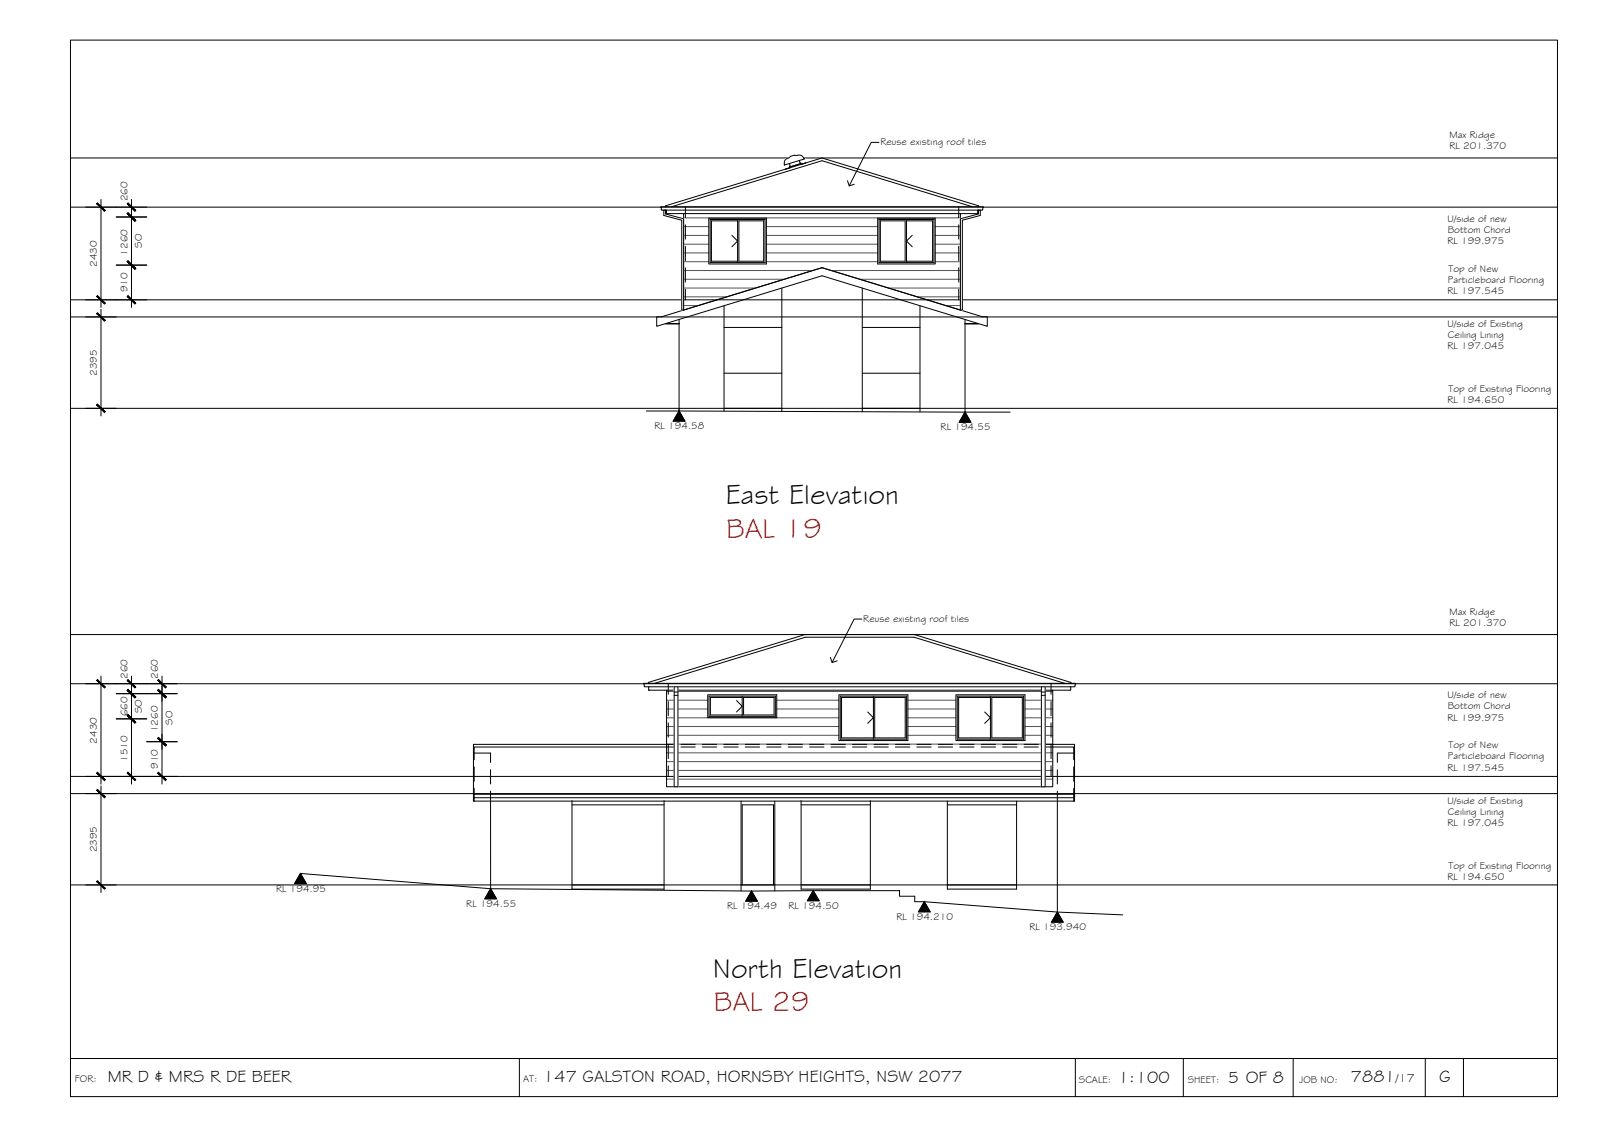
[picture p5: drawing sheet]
<svg xmlns="http://www.w3.org/2000/svg" width="420mm" height="297mm" viewBox="0 0 420 297" stroke-linecap="round" stroke-linejoin="round" font-family="sans-serif">
<!-- layer: HATCH -->
<g fill="none" stroke="#545454" stroke-width=".26">
<path d="M179.3 57.1h72.6M179.3 59.4h6.6M201 59.4h29.2M245.3 59.4h6.6M179.3 61.7h6.6M179.3 64h6.6M179.3 66.3h6.6M179.3 68.6h6.6M179.3 70.9h33.9M179.3 73.2h26.4M179.3 75.5h18.9M179.3 77.8h11.4"/>
<path d="M201 61.7h29.2M201 64h29.2M201 66.3h29.2M201 68.6h29.2M218 70.9h33.9M225.5 73.2h26.4M233 75.5h18.9M240.5 77.8h11.4M245.3 61.7h6.6M245.3 64h6.6M245.3 66.3h6.6M245.3 68.6h6.6"/>
<path d="M179.3 80.1h3.8M248.1 80.1h3.8M174.8 181.3h101.3M174.8 183.6h10.8M174.8 185.9h10.8M174.8 188.2h45.2M174.8 190.5h45.2M174.8 192.8h45.2M174.8 195.1h101.3M174.8 197.4h101.3M174.8 199.7h101.3M203.7 183.6h16.3"/>
<path d="M203.7 185.9h16.3M238.1 183.6h12.6M238.1 185.9h12.6M238.1 188.2h12.6M238.1 190.5h12.6M238.1 192.8h12.6M268.8 183.6h7.3M268.8 185.9h7.3M268.8 188.2h7.3M268.8 190.5h7.3M268.8 192.8h7.3M174.8 202h101.3"/>
<path d="M174.8 204.3h101.3"/>
</g>
<!-- layer: BORDER -->
<path d="M18.5 10.5h390v277h-390zM18.5 277.5h390M136.2 277.5v10M282 277.5v10M310.4 277.5v10M339.2 277.5v10M373.8 277.5v10M383.8 277.5v10" fill="none" stroke="#000" stroke-width=".26"/>
<!-- layer: CEILING-FLOOR LINES -->
<path d="M18.5 54.3h390M18.5 41.4h390M18.5 78.6h390M18.5 83.1h390M18.5 107.1h390M18.5 179.3h390M18.5 166.4h390M18.5 203.6h390M18.5 208.1h390M18.5 232h390" fill="none" stroke="#000" stroke-width=".26"/>
<!-- layer: EXISTING -->
<g fill="none" stroke="#000" stroke-width=".26">
<path d="M205 75.5v32.4M226.2 75.5v32.4M172.2 83.1h1.3l42.1-12.9 42.1 12.9h1.2v2.4l-43.3-13.2-43.4 13.2zM174.5 84.9h3.6M178.1 84.9h-3.6h3.6M178.1 83.8v24M189.9 97.8h15.1M189.9 85.8h15.1M189.9 80.2v27.6M226.2 97.8h15.1M226.2 85.8h15.1M241.3 80.2v27.8"/>
<path d="M253.1 84.9h3.5h-3.5M253.1 83.8v24.2M256.6 84.9h-3.5h3.5M189.9 107.1h15.1M226.2 107.1h15.1M124.2 197.4h4.5v2.5M124.2 195.8h52.5M124.4 195.8v3.4M176.7 195.1h-52.5v14.9h157.6v-14.9h-7.6M178.6 195.1h3.7M178.6 195.8h3.7M184.2 195.1h3.8"/>
<path d="M184.2 195.8h3.8M189.8 195.1h3.8M189.8 195.8h3.8M195.5 195.1h3.7M195.5 195.8h3.7M201.1 195.1h3.7M201.1 195.8h3.7M206.7 195.1h3.8M206.7 195.8h3.8M212.3 195.1h3.8M212.3 195.8h3.8M218 195.1h3.7"/>
<path d="M218 195.8h3.7M223.6 195.1h3.7M223.6 195.8h3.7M229.2 195.1h3.8M229.2 195.8h3.8M234.8 195.1h3.8M234.8 195.8h3.8M240.5 195.1h3.7M240.5 195.8h3.7M246.1 195.1h3.7M246.1 195.8h3.7M251.7 195.1h3.8"/>
<path d="M251.7 195.8h3.8M257.3 195.1h3.8M257.3 195.8h3.8M263 195.1h3.7M263 195.8h3.7M268.6 195.1h3.7M268.6 195.8h3.7M274.2 195.8h7.6M281.6 195.8v3.4M281.8 197.4h-4.5v2.5M124.2 208.2h157.6M124.4 201.1v3.7"/>
<path d="M124.4 206.7v3.3M124.4 209.1h157.2M128.7 210v23M128.7 201.8v3.7M128.7 207.4v2.5M150 211h24.2M150 209.9v23.2h24.2M174.2 209.9v23.3M194.4 210v23.6M203.2 210v23.6M210.1 211h18.2M210.1 209.9v23.2h18.2v-23.2"/>
<path d="M248.5 211h18.1M248.5 210v23.1h18.1v-23.1M277.3 201.8v3.7M277.3 207.4v2.5M277.3 210v29.1M281.6 201.1v3.7M281.6 206.7v3.3M150 232h24.2M194.4 232h8.8M194.7 232v-21h8.2v21M210.1 232h18.2M248.5 232h18.1"/>
</g>
<!-- layer: GRDLEV -->
<path d="M169.5 107.8l95.4 .2M78.8 229l49.9 4 68.4 .6 38.8-.1v1.5h4v1.4h2.5l34.9 2.7M235.9 233.5v1.3M277.2 239.1l17.3 .8" fill="none" stroke="#000" stroke-width=".26"/>
<!-- layer: NEWWORK -->
<g fill="none" stroke="#000" stroke-width=".26">
<path d="M174.6 55.1v.9h.2M174.6 54.2h-1.3l.2 .8h84.2l.2-.8h-1.3M174.6 54.2h82M174.6 54.2l-.1-.2 41.1-12.6 41.1 12.6-.1 .2M174.8 56h81.6M174.8 55.1v.9M176.2 54.2l39.4-12.1 39.4 12.1M179.3 56v25.3l36.3-11.1 36.3 11.1v-25.3M185.9 57.2h15.1v12h-15.1zM207 42.9l.1 .8M207.1 43.7l.1 .3M208.3 40.7h.3a1.81 1.81 0 0 1 2.1 .6l.3 .4-5.3 1.6a1.5 1.5 0 0 1 1.2-1.9l.4-.4 1-.3"/>
<path d="M209.6 42.1l.5 .7M210.1 42.8v.3l1.2-.4-1.2 .4v-.2l-3 .9 .1 .2-1.2 .3 1.2-.3M210.1 42.9l-3 .9 .1 .2M230.2 57.2h15.1v12h-15.1zM256.4 55.1v.9M256.6 55.1v.9h-.2M170.1 179.1l-1.3 .1 .2 .8h112.9l.2-.8-1.3-.1M170.1 179.1l-.1-.2 41.1-12.5h28.7l41.1 12.5-.1 .2M170.1 179.1h110.7M171.7 179.1l39.5-12h28.5l39.5 12M170.1 180.1v.8h.2M174.8 180.9v25.4h101.3v-25.4"/>
<path d="M185.6 182.2h18.1v6h-18.1zM220 182.2h18.1v12h-18.1zM250.7 182.2h18.1v12h-18.1zM280.8 180.1v.8h-110.7"/>
</g>
<!-- layer: WINDOWS -->
<g fill="none" stroke="#000" stroke-width=".26">
<path d="M186.3 57.5h14.3v11.3h-14.3zM193.4 57.9h-6.8v10.6h6.8M193.4 57.5v11.3M193.8 57.9h6.5v10.6h-6.5zM230.6 57.5h14.3v11.3h-14.3zM230.9 57.9h6.5v10.6h-6.5zM237.8 57.9h6.8v10.6h-6.8M237.8 57.5v11.3M191.9 61.7l1.5 1.5-1.5 1.5M239.3 61.7l-1.5 1.5 1.5 1.5M186 182.5h17.4v5.3h-17.4zM193.2 183.7l1.5 1.5-1.5 1.5"/>
<path d="M194.7 182.9h-8.4v4.5h8.4M194.7 182.5v5.3M195 182.9h8v4.5h-8zM220.4 182.5h17.4v11.3h-17.4zM227.6 186.7l1.5 1.5-1.5 1.4M229.1 182.9h-8.4v10.6h8.4M229.1 182.5v11.3M229.4 182.9h8v10.6h-8zM251.1 182.5h17.4v11.3h-17.4zM258.3 186.7l1.5 1.5-1.5 1.4M259.8 182.9h-8.4v10.6h8.4M259.8 182.5v11.3"/>
<path d="M260.1 182.9h8v10.6h-8z"/>
</g>
<!-- layer: MASK -->
<g fill="#fff" stroke="#fff" stroke-width=".26">
<path d="M206.4 41.6l.3-.1z"/>
<path d="M256.6 55.1l.5 1v-1zM256.6 55.1l.5 1h-.5z"/>
<path d="M256.6 56.1l.5 .4v-.4zM255.2 56.5l1.4-.4 .5 .4z"/>
<path d="M253.8 57.4l3.3-.9h-1.9zM251.9 57.4l3.3-.9-1.4 .9z"/>
<path d="M251.9 57.4l.5 .3 1.4-.3zM251.9 57.4l.5 .3h-.5z"/>
<path d="M251.9 57.7l.5 23.6v-23.6zM251.9 57.7l.5 23.6h-.5z"/>
<path d="M174.1 55.1h.5l-.5 1zM174.6 55.1l-.5 1h.5z"/>
<path d="M174.1 56.1h.5l-.5 .4zM174.1 56.5h1.9l-1.4-.4z"/>
<path d="M174.1 56.5h1.9l1.4 .9zM176 56.5l1.4 .9h1.9z"/>
<path d="M177.4 57.4h1.9l-.5 .3zM178.8 57.7h.5v-.3z"/>
<path d="M178.8 57.7h.5l-.5 23.6zM179.3 57.7l-.5 23.6h.5z"/>
<path d="M207.4 41l1.2-.2zM207.1 41.2l.3-.2 1.2-.2z"/>
<path d="M207.1 41.2l1.8-.4zM206.9 41.4l2-.6z"/>
<path d="M206.9 41.4l2.3-.7zM206.6 41.5l2.6-.8z"/>
<path d="M206.6 41.5l2.6-.8zM206.6 41.5l2.6-.7z"/>
<path d="M209.2 40.7h.2zM209.2 40.8l.2-.1z"/>
<path d="M206.7 41.5l2.5-.7zM206.7 41.5l2.5-.7z"/>
<path d="M206.4 41.6l.3-.1zM206.4 41.6l.3-.1z"/>
<path d="M209.2 40.8l.3-.1zM209.1 40.8l.4-.1z"/>
<path d="M206.7 41.5l2.5-.7zM206.7 41.5l2.4-.7z"/>
<path d="M206.4 41.6l.4-.1zM206.4 41.6l.4-.1z"/>
<path d="M209.1 40.8l.6-.1zM208.9 40.9l.8-.2z"/>
<path d="M206.8 41.5l2.3-.7zM206.8 41.5l2.1-.6z"/>
<path d="M206.4 41.6l.5-.1zM206.2 41.7l.7-.2z"/>
<path d="M208.9 40.9l.8-.2zM208.9 40.9l.8-.2zM208.9 40.9l.8-.2zM208.9 40.9l.8-.2z"/>
<path d="M206.9 41.5l2-.6zM206.9 41.5l2-.6z"/>
<path d="M206.2 41.7l.8-.2zM206.2 41.7l.8-.2z"/>
<path d="M208.9 40.9l.9-.2zM208.8 41l1-.3z"/>
<path d="M207 41.5l1.9-.6zM207 41.5l1.8-.5z"/>
<path d="M206.2 41.7l.9-.2zM206.1 41.8l1-.3z"/>
<path d="M206.1 41.8l1-.3zM206.1 41.8l1-.3z"/>
<path d="M208.8 41l1.1-.3zM208.8 41l1.1-.3z"/>
<path d="M207.1 41.5l1.7-.5zM207.1 41.5l1.7-.5z"/>
<path d="M206.1 41.8l1-.3zM206.1 41.8l1-.3z"/>
<path d="M208.8 41l1.2-.3zM208.8 41l1.2-.3-1.3 .4z"/>
<path d="M207.1 41.5l1.7-.5zM207.1 41.5l1.6-.4z"/>
<path d="M206.1 41.8l1.1-.2zM206.1 41.8l1.1-.2-1.2 .3z"/>
<path d="M206 41.9l1.3-.3zM206 41.9l1.3-.3z"/>
<path d="M208.7 41.1l1.4-.4zM208.7 41.1l1.4-.4z"/>
<path d="M207.2 41.6l1.5-.5zM207.2 41.6l1.5-.4z"/>
<path d="M205.9 42l1.4-.4zM205.9 42l1.4-.4z"/>
<path d="M208.7 41.2l1.5-.4zM208.7 41.2l1.5-.4z"/>
<path d="M207.3 41.6l1.4-.4zM207.3 41.6l1.3-.4z"/>
<path d="M205.9 42l1.5-.4zM205.9 42l1.5-.4z"/>
<path d="M208.6 41.2l1.7-.4zM208.6 41.2l1.7-.4z"/>
<path d="M207.4 41.6l1.2-.4zM207.4 41.6l1.2-.2z"/>
<path d="M205.9 42.1l1.6-.4zM205.9 42.1l1.6-.4-1.7 .5z"/>
<path d="M208.6 41.4l1.7-.6zM208.6 41.4l1.7-.6z"/>
<path d="M208.6 41.4l1.7-.5zM208.6 41.4l1.7-.5z"/>
<path d="M207.5 41.7l1.1-.3zM207.5 41.7l1.1-.3z"/>
<path d="M205.8 42.2l1.7-.5zM205.8 42.2l1.7-.5z"/>
<path d="M208.6 41.4l1.9-.4-.2-.1zM208.6 41.4l1.9-.4-1.9 .5z"/>
<path d="M207.5 41.7l1.1-.2v-.1zM207.5 41.7l1.1-.2z"/>
<path d="M205.8 42.3l1.8-.5zM205.8 42.3l1.8-.5-1.9 .6z"/>
<path d="M205.7 42.4l4.8-1.4zM205.7 42.4l4.8-1.4zM205.7 42.4l4.8-1.4zM205.7 42.4l4.8-1.4z"/>
<path d="M205.7 42.4l4.9-1.3-.1-.1zM205.7 42.4l4.9-1.3-4.9 1.5zM205.7 42.6l4.9-1.5zM205.7 42.6l4.9-1.5z"/>
<path d="M205.7 42.6l5-1.3-.1-.2zM205.7 42.6l5-1.3-5 1.6zM205.7 42.9l5-1.6zM205.7 42.9l5-1.6z"/>
<path d="M205.7 42.9l5.1-1.4-.1-.2zM205.7 42.9l5.1-1.4-5 1.6z"/>
<path d="M205.8 43.1l5.1-1.5zM205.8 43.1l5.1-1.5z"/>
<path d="M205.7 43.2l5.3-1.5zM205.7 43.2l5.3-1.5z"/>
<path d="M207 42.9l2.7-.4-.1-.4zM207 42.9l2.7-.4-2.5 .8z"/>
<path d="M207.2 43.3l2.6-.8zM207.2 43.3l2.6-.8z"/>
<path d="M207.2 43.3l2.6-.8zM207.2 43.3l2.6-.8z"/>
<path d="M207.2 43.3l2.6-.7zM207.2 43.3l2.6-.7z"/>
<path d="M207.2 43.4l2.6-.8zM207.2 43.4l2.6-.8z"/>
<path d="M207.2 43.4l2.7-.8zM207.2 43.4l2.7-.8z"/>
<path d="M207.2 43.5l2.7-.9zM207.2 43.5l2.7-.8z"/>
<path d="M207.2 43.5l2.7-.8zM207.2 43.5l2.7-.8zM207.2 43.6l2.7-.9zM207.2 43.6l2.7-.9z"/>
<path d="M207.2 43.6l2.8-.9zM207.2 43.6l2.8-.9zM207.1 43.6l2.9-.9zM207.1 43.6l2.9-.9z"/>
<path d="M207.1 43.6l3-.8zM207.1 43.6l3-.8z"/>
<path d="M207.1 43.7l3-.9zM207.1 43.7l3-.8z"/>
<path d="M207.1 43.8l3-.7v-.2zM207.1 43.8l3-.7-2.9 .9z"/>
<path d="M273.1 180.1h1l-1 26.2zM274.1 180.1l-1 26.2h1z"/>
<path d="M176.8 180.1l1 26.2v-26.2zM176.8 180.1l1 26.2h-1z"/>
</g>
<!-- layer: SERVICES -->
<path d="M174.1 55.1v1.4l4.7 1.2v23.6h.5v-23.9l-4.7-1.3v-1M256.6 55.1v1l-4.7 1.3v23.9h.5v-23.6l4.7-1.2v-1.4M176.8 181.4h1M176.8 182.3h1M176.8 180.1v26.2h1v-26.2M273.1 180.1v26.2h1v-26.2M273.1 181.4h1M273.1 182.3h1" fill="none" stroke="#000" stroke-width=".26"/>
<!-- layer: DIMENSION -->
<g fill="none" stroke="#000" stroke-width=".26">
<path d="M22.5 54.3h16M26.5 52.3v28.3M30.5 56.9h8M34.5 52.3v28.3M22.5 78.6h16M30.5 69.5h8M22.5 83.1h8M26.5 81.1v27.9M22.5 107.1h8M22.5 179.3h24M26.5 177.3v28.3M34.5 179.8v10.7"/>
<path d="M34.5 177.3v6.5M42.5 177.3v28.3M30.5 188.5h8M30.5 181.9h16M34.5 186.5v19.1M38.5 194.5h8M22.5 208.1h8M22.5 203.6h24M26.5 206.1v27.9M22.5 232h8"/>
</g>
<!-- layer: 0 -->
<g fill="#000" stroke="#000" stroke-width=".26">
<path d="M25.4 53.4l2 2 .2-.2zM25.4 53.4l.2-.2 2 2z"/>
<path d="M33.6 55.8l-.2 .2 2.2 1.8zM33.4 56l2.2 1.8-.2 .2z"/>
<path d="M33.4 56l2 2 .2-.2zM33.4 56l.2-.2 2 2z"/>
<path d="M33.4 53.4l2 2 .2-.2zM33.4 53.4l.2-.2 2 2z"/>
<path d="M25.4 77.7l2.2 1.8-2-2zM25.4 77.7l2.2 1.8-.2 .2z"/>
<path d="M33.4 77.7l2.2 1.8-2-2zM33.4 77.7l2.2 1.8-.2 .2z"/>
<path d="M33.4 68.6l2.2 1.8-2-2zM33.4 68.6l2.2 1.8-.2 .2z"/>
<path d="M33.4 68.6l2 2 .2-.2zM33.4 68.6l.2-.2 2 2z"/>
<path d="M25.4 82.2l2 2 .2-.2zM25.4 82.2l.2-.2 2 2z"/>
<path d="M25.4 106.1l2.2 1.8-2-2zM25.4 106.1l2.2 1.8-.2 .3z"/>
<path d="M25.4 178.4l2 2 .2-.3zM25.4 178.4l.2-.2 2 1.9z"/>
<path d="M33.4 181l2.2 1.7-2-1.9zM33.4 181l2.2 1.7-.2 .3z"/>
<path d="M33.4 181l2.2 1.7-2-1.9zM33.4 181l2.2 1.7-.2 .3z"/>
<path d="M33.4 187.6l2 2 .2-.3zM33.4 187.6l.2-.3 2 2z"/>
<path d="M33.4 187.6l2 2 .2-.3zM33.4 187.6l.2-.3 2 2z"/>
<path d="M33.4 178.4l2 2 .2-.3zM33.4 178.4l.2-.2 2 1.9z"/>
<path d="M41.6 193.4l-.2 .2 2.2 1.7zM41.4 193.6l2.2 1.7-.2 .3z"/>
<path d="M41.6 180.8l-.2 .2 2.2 1.7zM41.4 181l2.2 1.7-.2 .3z"/>
<path d="M41.4 193.6l2 2 .2-.3zM41.6 193.4l2 1.9-2.2-1.7z"/>
<path d="M41.4 181l2 2 .2-.3zM41.6 180.8l2 1.9-2.2-1.7z"/>
<path d="M41.4 178.4l2 2 .2-.3zM41.6 178.2l2 1.9-2.2-1.7z"/>
<path d="M25.4 202.7l2.2 1.7-2-1.9zM25.4 202.7l2.2 1.7-.2 .3z"/>
<path d="M25.4 207.2l2 2 .2-.2zM25.4 207.2l.2-.3 2 2.1z"/>
<path d="M33.4 202.7l2.2 1.7-2-1.9zM33.4 202.7l2.2 1.7-.2 .3z"/>
<path d="M41.6 202.5l-.2 .2 2.2 1.7zM41.4 202.7l2.2 1.7-.2 .3z"/>
<path d="M25.6 230.9l-.2 .2 2.2 1.8zM25.4 231.1l2.2 1.8-.2 .2z"/>
</g>
<!-- layer: 0.13 -->
<g fill="none" stroke="#000" stroke-width=".26">
<path d="M179.8 54.3v2.8M179.8 58.9v3.8M251.4 54.3v2.8M251.4 58.9v3.8M179.8 64.6v3.7M179.8 70.2v3.7M179.8 75.8v2.8M251.4 64.6v3.7M251.4 70.2v3.7M251.4 75.8v2.8M175.3 179.3v2.7M275.7 179.3v2.7"/>
<path d="M175.3 183.9v3.8M175.3 189.5v3.8M175.3 195.1v3.8M275.7 183.9v3.8M275.7 189.5v3.8M275.7 195.1v3.8M175.3 200.8v2.8M275.7 200.8v2.8"/>
</g>
<!-- layer: 0 -->
<path d="M230.5 37.3h-2l-5.8 11.4M222.3 47.4l.4 1.3 1.4-.4M217.8 172.4l.4 1.3 1.4-.4M226 162.3h-2l-5.8 11.4" fill="none" stroke="#000" stroke-width=".26"/>
<!-- layer: LEVELS -->
<path d="M178.1 107.8l1.5 2.6h-3zM253.1 108l1.5 2.7h-3zM78.8 229l1.5 2.7h-3zM128.7 233l1.5 2.6h-3zM197.1 233.6l1.5 2.7h-3zM213.3 233.5l1.5 2.6h-3zM242.4 236.4l1.6 2.6h-3.1zM277.3 239.1l1.5 2.7h-3z" fill="#000" stroke="#000" stroke-width=".26"/>
<path d="M178.1 107.8l1.5 2.6h-3zM253.1 108l1.5 2.7h-3zM78.8 229l1.5 2.7h-3zM128.7 233l1.5 2.6h-3zM197.1 233.6l1.5 2.7h-3zM213.3 233.5l1.5 2.6h-3zM242.4 236.4l1.6 2.6h-3.1zM277.3 239.1l1.5 2.7h-3z" fill="none" stroke="#000" stroke-width=".26"/>
<!-- layer: TEXT -->
<path d="M178.1 108.3v2.1M253.1 108.6v2.1M78.8 229.6v2.1M128.7 233.6v2M197.1 234.2v2.1M213.3 234.1v2M242.4 237v2M277.3 239.7v2.1" fill="none" stroke="#000" stroke-width=".26"/>
<g font-size="7.5">
<text x="190.4" y="132.2">East Elevation</text>
<text x="187" y="256.3">North Elevation</text>
</g>
<g font-size="7.5" fill="#f00">
<text x="190.5" y="141.2">BAL 19</text>
<text x="187.2" y="265.1">BAL 29</text>
</g>
<g font-size="4.5">
<text x="28.3" y="283.6">MR D &amp; MRS R DE BEER</text>
<text x="142.5" y="283.6">147 GALSTON ROAD, HORNSBY HEIGHTS, NSW 2077</text>
<text x="293.2" y="283.9">1:100</text>
<text x="322.1" y="283.8">5 OF 8</text>
<text x="354.3" y="283.7">7881</text>
<text x="377.4" y="283.7">G</text>
</g>
<text font-size="3.2" x="366.1" y="283.7">/17</text>
<g font-size="2.6">
<text x="230.9" y="38">Reuse existing roof tiles</text>
<text x="380.1" y="39.1">RL 201.370</text>
<text x="380.2" y="36.2">Max Ridge</text>
<text x="33.4" y="52.8" transform="rotate(-90 33.4 52.8)">260</text>
<text x="379.7" y="58.1">U/side of new</text>
<text x="37.2" y="65" transform="rotate(-90 37.2 65)">SO</text>
<text x="379.7" y="64">RL 199.975</text>
<text x="379.7" y="61">Bottom Chord</text>
<text x="25.4" y="70" transform="rotate(-90 25.4 70)">2430</text>
<text x="33.4" y="67" transform="rotate(-90 33.4 67)">1260</text>
<text x="379.9" y="71.2">Top of New</text>
<text x="33.4" y="76.7" transform="rotate(-90 33.4 76.7)">910</text>
<text x="379.7" y="77">RL 197.545</text>
<text x="379.7" y="74.1">Particleboard Flooring</text>
<text x="379.7" y="85.8">U/side of Existing</text>
<text x="379.8" y="88.7">Ceiling Lining</text>
<text x="379.7" y="91.6">RL 197.045</text>
<text x="25.4" y="98.5" transform="rotate(-90 25.4 98.5)">2395</text>
<text x="379.7" y="105.7">RL 194.650</text>
<text x="379.9" y="102.7">Top of Existing Flooring</text>
<text x="171.6" y="112.6">RL 194.58</text>
<text x="246.7" y="112.9">RL 194.55</text>
<text x="380.2" y="161.1">Max Ridge</text>
<text x="226.4" y="163">Reuse existing roof tiles</text>
<text x="380.1" y="164.1">RL 201.370</text>
<text x="33.4" y="178" transform="rotate(-90 33.4 178)">260</text>
<text x="41.4" y="178" transform="rotate(-90 41.4 178)">260</text>
<text x="379.7" y="183.1">U/side of new</text>
<text x="33.4" y="187.8" transform="rotate(-90 33.4 187.8)">660</text>
<text x="37.2" y="187" transform="rotate(-90 37.2 187)">SO</text>
<text x="41.4" y="192" transform="rotate(-90 41.4 192)">1260</text>
<text x="45.2" y="190" transform="rotate(-90 45.2 190)">SO</text>
<text x="379.7" y="188.9">RL 199.975</text>
<text x="379.7" y="186">Bottom Chord</text>
<text x="25.4" y="195" transform="rotate(-90 25.4 195)">2430</text>
<text x="379.9" y="196.2">Top of New</text>
<text x="33.4" y="199.8" transform="rotate(-90 33.4 199.8)">1510</text>
<text x="41.4" y="201.6" transform="rotate(-90 41.4 201.6)">910</text>
<text x="379.7" y="202">RL 197.545</text>
<text x="379.7" y="199.1">Particleboard Flooring</text>
<text x="379.7" y="210.7">U/side of Existing</text>
<text x="379.8" y="213.6">Ceiling Lining</text>
<text x="379.7" y="216.6">RL 197.045</text>
<text x="25.4" y="223.5" transform="rotate(-90 25.4 223.5)">2395</text>
<text x="379.9" y="227.7">Top of Existing Flooring</text>
<text x="72.4" y="233.8">RL 194.95</text>
<text x="379.7" y="230.6">RL 194.650</text>
<text x="122.3" y="237.8">RL 194.55</text>
<text x="190.7" y="238.4">RL 194.49</text>
<text x="206.8" y="238.3">RL 194.50</text>
<text x="235.1" y="241.2">RL 194.210</text>
<text x="270" y="243.9">RL 193.940</text>
<text x="19.6" y="283.7">FOR:</text>
<text x="137.2" y="283.6">AT:</text>
<text x="282.9" y="283.9">SCALE:</text>
<text x="311.5" y="283.9">SHEET:</text>
<text x="340.7" y="283.9">JOB NO:</text>
</g>
</svg>
